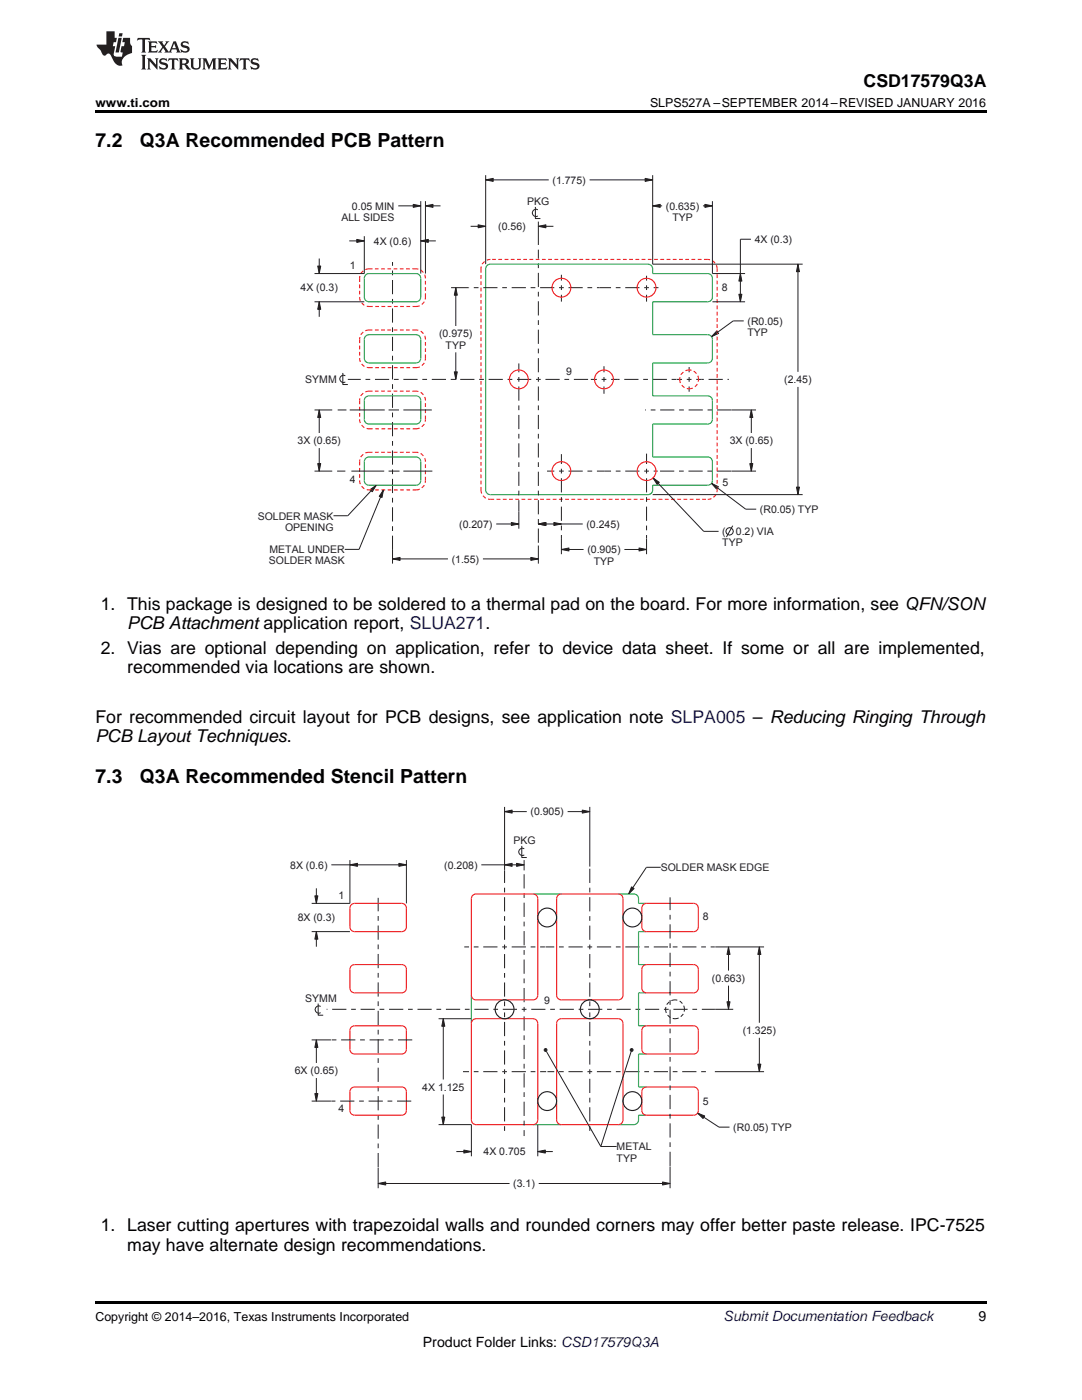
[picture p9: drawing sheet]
<svg xmlns="http://www.w3.org/2000/svg" width="216mm" height="279mm" viewBox="0 0 216 279" stroke-linecap="round" stroke-linejoin="round" font-family="sans-serif">
<path d="M19 259.7h177.8v.5h-177.8z" fill="#000"/>
<path d="M75.5 236.2l1.5-.3v.6z" fill="#231f20"/>
<path d="M75.5 236.2l1.5-.3v.6z" fill="none" stroke="#231f20" stroke-width=".2"/>
<path d="M132.2 235.9l1.5 .3-1.5 .3z" fill="#231f20"/>
<path d="M132.2 235.9l1.5 .3-1.5 .3z" fill="none" stroke="#231f20" stroke-width=".2"/>
<path d="M92.6 229.5l1.5 .3-1.5 .3z" fill="#231f20"/>
<path d="M92.6 229.5l1.5 .3-1.5 .3z" fill="none" stroke="#231f20" stroke-width=".2"/>
<path d="M107.3 229.8l1.5-.3v.6z" fill="#231f20"/>
<path d="M107.3 229.8l1.5-.3v.6z" fill="none" stroke="#231f20" stroke-width=".2"/>
<path d="M88.5 203.3l.3 1.5h-.6z" fill="#231f20"/>
<path d="M88.5 203.3l.3 1.5h-.6z" fill="none" stroke="#231f20" stroke-width=".2"/>
<path d="M88.2 222.9h.6l-.3 1.5z" fill="#231f20"/>
<path d="M88.2 222.9h.6l-.3 1.5z" fill="none" stroke="#231f20" stroke-width=".2"/>
<path d="M139.2 222.1l1.4 .6-.3 .5z" fill="#231f20"/>
<path d="M139.2 222.1l1.4 .6-.3 .5z" fill="none" stroke="#231f20" stroke-width=".2"/>
<path d="M69.8 172.6l1.5-.3v.6z" fill="#231f20"/>
<path d="M69.8 172.6l1.5-.3v.6z" fill="none" stroke="#231f20" stroke-width=".2"/>
<path d="M79.6 172.3l1.5 .3-1.5 .3z" fill="#231f20"/>
<path d="M79.6 172.3l1.5 .3-1.5 .3z" fill="none" stroke="#231f20" stroke-width=".2"/>
<path d="M62.8 178.8h.6l-.3 1.5z" fill="#231f20"/>
<path d="M62.8 178.8h.6l-.3 1.5z" fill="none" stroke="#231f20" stroke-width=".2"/>
<path d="M63.1 185.9l.3 1.5h-.6z" fill="#231f20"/>
<path d="M63.1 185.9l.3 1.5h-.6z" fill="none" stroke="#231f20" stroke-width=".2"/>
<path d="M62.8 218.2h.6l-.3 1.5z" fill="#231f20"/>
<path d="M62.8 218.2h.6l-.3 1.5z" fill="none" stroke="#231f20" stroke-width=".2"/>
<path d="M63.1 207.5l.3 1.5h-.6z" fill="#231f20"/>
<path d="M63.1 207.5l.3 1.5h-.6z" fill="none" stroke="#231f20" stroke-width=".2"/>
<path d="M103.1 172.3l1.5 .3-1.5 .3z" fill="#231f20"/>
<path d="M103.1 172.3l1.5 .3-1.5 .3z" fill="none" stroke="#231f20" stroke-width=".2"/>
<path d="M100.7 172.6l1.5-.3v.6z" fill="#231f20"/>
<path d="M100.7 172.6l1.5-.3v.6z" fill="none" stroke="#231f20" stroke-width=".2"/>
<path d="M100.7 162l1.5-.3v.6z" fill="#231f20"/>
<path d="M100.7 162l1.5-.3v.6z" fill="none" stroke="#231f20" stroke-width=".2"/>
<path d="M116.2 161.7l1.5 .3-1.5 .3z" fill="#231f20"/>
<path d="M116.2 161.7l1.5 .3-1.5 .3z" fill="none" stroke="#231f20" stroke-width=".2"/>
<path d="M145.1 199.9h.6l-.3 1.5z" fill="#231f20"/>
<path d="M145.1 199.9h.6l-.3 1.5z" fill="none" stroke="#231f20" stroke-width=".2"/>
<path d="M145.4 189l.3 1.5h-.6z" fill="#231f20"/>
<path d="M145.4 189l.3 1.5h-.6z" fill="none" stroke="#231f20" stroke-width=".2"/>
<path d="M151.5 189l.3 1.5h-.6z" fill="#231f20"/>
<path d="M151.5 189l.3 1.5h-.6z" fill="none" stroke="#231f20" stroke-width=".2"/>
<path d="M151.2 212.4h.6l-.3 1.5z" fill="#231f20"/>
<path d="M63.5 200.3v2.3h1M64 200.9a.74 .74 0 0 0-1.1 .6 .74 .74 0 0 0 1.1 .6M151.2 212.4h.6l-.3 1.5z" fill="none" stroke="#231f20" stroke-width=".2"/>
<path d="M126 177l.5 .3-1.1 1.1z" fill="#231f20"/>
<path d="M104.1 168.8v2.3h1M104.6 169.4a.74 .74 0 0 0-1.1 .6 .74 .74 0 0 0 1.1 .6M126 177l.5 .3-1.1 1.1z" fill="none" stroke="#231f20" stroke-width=".2"/>
<path d="M108.6 209.4l.2-.1h.3l.1 .2-.1 .3h-.3l-.2-.1z" fill="#231f20"/>
<path d="M108.6 209.4l.2-.1h.3l.1 .2-.1 .3h-.3l-.2-.1z" fill="none" stroke="#231f20" stroke-width=".2"/>
<path d="M125.8 209.4l.2-.1h.2l.1 .2-.1 .3h-.2l-.2-.1z" fill="#231f20"/>
<g fill="none" stroke="#231f20" stroke-width=".2">
<path d="M63.1 177.3v3M66.1 172.6h15M69.8 171.7v8.6h-7.6M81.1 171.7v8.6M96 172.6h8.6M100.7 161v12.6M100.7 162h4.4M104.6 171.7v2M113.3 162h4.4M117.7 161v11.9M131.8 173.1h-2.8l-3.6 5.3M62.2 185.9h7.6"/>
<path d="M63.1 185.9v3M142.7 189h9.8M145.4 189v4.7M145.4 196.7v4.7M151.5 189v15.1M62.2 219.7h3.8M62.2 207.5h3.8M63.1 207.5v4.6M63.1 215.1v4.6M87.5 203.3h6.6M88.5 203.3v12.1M88.5 218.4v6"/>
<path d="M109 209.8l10.9 19M125.8 209.4l.2-.1h.2l.1 .2-.1 .3h-.2l-.2-.1zM125.9 209.8l-6 19M142.6 213.9h9.9M142.7 201.4h3.6M151.5 207.1v6.8M75.5 236.2h26.2M75.5 233v4.1M87.5 224.4h6.6v6.4M91.1 229.8h3M107.3 229.8h3M107.3 224.4v6.4"/>
<path d="M107.5 236.2h26.2M119.9 228.8h3.1M133.7 232.8v4.3M139.2 222.1l4.3 2.8h2.1"/>
</g>
<path d="M94.3 178.7l.7-.3h11.4l.4 .1 .4 .4 .1 .5v19.2l-.1 .5-.4 .3-.4 .1h-11.4l-.5-.1-.3-.3-.1-.5v-19.2zM111.3 178.7l.7-.3h11.4l.4 .1 .4 .4 .1 .5v19.2l-.1 .5-.4 .3-.4 .1h-11.4l-.5-.1-.3-.3-.1-.5v-19.2zM70.1 192.8l.7-.3h9.4l.4 .1 .4 .4 .1 .4v3.8l-.1 .5-.4 .3-.4 .1h-9.4l-.5-.1-.4-.3-.1-.5v-3.8zM70.1 180.6l.7-.3h9.4l.4 .1 .4 .4 .1 .4v3.8l-.1 .5-.4 .3-.4 .1h-9.4l-.5-.1-.4-.3-.1-.5v-3.8zM128.3 180.6l.7-.3h9.4l.5 .1 .3 .4 .1 .4v3.8l-.1 .5-.3 .3-.5 .1h-9.4l-.5-.1-.3-.3-.1-.5v-3.8zM128.3 192.8l.7-.3h9.4l.5 .1 .3 .4 .1 .4v3.8l-.1 .5-.3 .3-.5 .1h-9.4l-.5-.1-.3-.3-.1-.5v-3.8zM70.1 217.2l.7-.3h9.4l.4 .2 .4 .3 .1 .5v3.7l-.1 .5-.4 .3-.4 .2h-9.4l-.5-.2-.4-.3-.1-.5v-3.7zM70.1 205l.7-.3h9.4l.4 .1 .4 .4 .1 .5v3.7l-.1 .5-.4 .3-.4 .2h-9.4l-.5-.2-.4-.3-.1-.5v-3.7zM94.3 203.6l.7-.3h11.4l.4 .1 .4 .4 .1 .4v19.3l-.1 .5-.4 .3-.4 .1h-11.4l-.5-.1-.3-.3-.1-.5v-19.3zM111.3 203.6l.7-.3h11.4l.4 .1 .4 .4 .1 .4v19.3l-.1 .5-.4 .3-.4 .1h-11.4l-.5-.1-.3-.3-.1-.5v-19.3zM128.3 205l.7-.3h9.4l.5 .1 .3 .4 .1 .5v3.7l-.1 .5-.3 .3-.5 .2h-9.4l-.5-.2-.3-.3-.1-.5v-3.7zM128.3 217.2l.7-.3h9.4l.5 .2 .3 .3 .1 .5v3.7l-.1 .5-.3 .3-.5 .2h-9.4l-.5-.2-.3-.3-.1-.5v-3.7z" fill="none" stroke="#ee1f23" stroke-width=".23"/>
<path d="M82.1 219.7h-16M82.3 207.5h-16.2M75.5 232.9v-53.7M133.7 232.7v-53.6" fill="none" stroke="#231f20" stroke-width=".2" stroke-dasharray=".9 .9 2.8 .9" stroke-dashoffset="1.9" stroke-linecap="butt"/>
<path d="M106.4 178.4h5.6M123.4 178.4h3.1l.6 .3a1.71 1.71 0 0 1 .3 1.6h1.6M94.1 198.6v5.6M129 198.1h-1.6v6.6h1.6M129 185.9h-1.6v6.6h1.6M129 210.4h-1.6v6.5h1.6M106.4 224.4h5.6M129 222.6h-1.6a1.71 1.71 0 0 1-.3 1.6l-.6 .2h-3.1" fill="none" stroke="#1fa749" stroke-width=".23"/>
<g fill="none" stroke="#231f20" stroke-width=".2" stroke-dasharray=".9 .9 2.8 .9" stroke-dashoffset=".5" stroke-linecap="butt">
<path d="M100.7 189v12.4M100.7 189v-15.3M100.7 189h-8.1M100.7 189h8M117.7 189v12.4M117.7 189v-16M117.7 189h-8.8M117.7 189h24.9M100.7 213.9h-8.3M100.7 213.9h8.3M100.7 213.9v11.9M100.7 213.9v-12.3"/>
<path d="M104.6 201.4v25.3M104.6 201.4v-27.7M104.6 201.4h-39.4M104.6 201.4h38.1M117.7 213.9h-8.5M117.7 213.9h24M117.7 213.9v11.8M117.7 213.9v-12.4"/>
</g>
<g fill="none" stroke="#231f20" stroke-width=".23">
<circle cx="109.2" cy="183.1" r="1.88"/>
<circle cx="126.2" cy="183.1" r="1.88"/>
<circle cx="100.7" cy="201.4" r="1.88"/>
<circle cx="109.2" cy="219.7" r="1.88"/>
<circle cx="117.7" cy="201.4" r="1.88"/>
<circle cx="126.2" cy="219.7" r="1.88"/>
</g>
<path d="M134.7 199.5a1.88 1.88 0 0 0-1.9 1.9M132.8 201.4a1.88 1.88 0 0 0 1.9 1.9M134.7 203.3a1.88 1.88 0 0 0 1.9-1.9M136.6 201.4a1.88 1.88 0 0 0-1.9-1.9" fill="none" stroke="#231f20" stroke-width=".2" stroke-dasharray=".7 .5" stroke-linecap="butt"/>
<path d="M71.2 47.8l1.5 .3-1.5 .3z" fill="#231f20"/>
<path d="M71.2 47.8l1.5 .3-1.5 .3z" fill="none" stroke="#231f20" stroke-width=".2"/>
<path d="M84 48.1l1.5-.3v.6z" fill="#231f20"/>
<path d="M84 48.1l1.5-.3v.6z" fill="none" stroke="#231f20" stroke-width=".2"/>
<path d="M63.4 53.1h.6l-.3 1.5z" fill="#231f20"/>
<path d="M63.4 53.1h.6l-.3 1.5z" fill="none" stroke="#231f20" stroke-width=".2"/>
<path d="M63.7 60.2l.3 1.5h-.6z" fill="#231f20"/>
<path d="M63.7 60.2l.3 1.5h-.6z" fill="none" stroke="#231f20" stroke-width=".2"/>
<path d="M96.9 35.9l1.5-.3v.6z" fill="#231f20"/>
<path d="M96.9 35.9l1.5-.3v.6z" fill="none" stroke="#231f20" stroke-width=".2"/>
<path d="M128.7 35.6l1.5 .3-1.5 .3z" fill="#231f20"/>
<path d="M128.7 35.6l1.5 .3-1.5 .3z" fill="none" stroke="#231f20" stroke-width=".2"/>
<path d="M159.2 52.7l.3 1.5h-.6z" fill="#231f20"/>
<path d="M159.2 52.7l.3 1.5h-.6z" fill="none" stroke="#231f20" stroke-width=".2"/>
<path d="M158.9 97.2h.6l-.3 1.5z" fill="#231f20"/>
<path d="M158.9 97.2h.6l-.3 1.5z" fill="none" stroke="#231f20" stroke-width=".2"/>
<path d="M84.9 41.1l1.5-.3v.6z" fill="#231f20"/>
<path d="M84.9 41.1l1.5-.3v.6z" fill="none" stroke="#231f20" stroke-width=".2"/>
<path d="M82.5 40.8l1.5 .3-1.5 .3z" fill="#231f20"/>
<path d="M82.5 40.8l1.5 .3-1.5 .3z" fill="none" stroke="#231f20" stroke-width=".2"/>
<path d="M63.7 81.8l.3 1.5h-.6z" fill="#231f20"/>
<path d="M63.7 81.8l.3 1.5h-.6z" fill="none" stroke="#231f20" stroke-width=".2"/>
<path d="M63.4 92.5h.6l-.3 1.5z" fill="#231f20"/>
<path d="M63.4 92.5h.6l-.3 1.5z" fill="none" stroke="#231f20" stroke-width=".2"/>
<path d="M149.9 81.8l.3 1.5h-.6z" fill="#231f20"/>
<path d="M149.9 81.8l.3 1.5h-.6z" fill="none" stroke="#231f20" stroke-width=".2"/>
<path d="M149.6 92.5h.6l-.3 1.5z" fill="#231f20"/>
<path d="M149.6 92.5h.6l-.3 1.5z" fill="none" stroke="#231f20" stroke-width=".2"/>
<path d="M107.4 104.6l1.5-.3v.6z" fill="#231f20"/>
<path d="M107.4 104.6l1.5-.3v.6z" fill="none" stroke="#231f20" stroke-width=".2"/>
<path d="M102 104.3l1.5 .3-1.5 .3z" fill="#231f20"/>
<path d="M102 104.3l1.5 .3-1.5 .3z" fill="none" stroke="#231f20" stroke-width=".2"/>
<path d="M90.9 57.4l.3 1.5h-.6z" fill="#231f20"/>
<path d="M90.9 57.4l.3 1.5h-.6z" fill="none" stroke="#231f20" stroke-width=".2"/>
<path d="M90.6 74.2h.6l-.3 1.5z" fill="#231f20"/>
<path d="M90.6 74.2h.6l-.3 1.5z" fill="none" stroke="#231f20" stroke-width=".2"/>
<path d="M143 66.1l.4 .4-1.4 .7z" fill="#231f20"/>
<path d="M143 66.1l.4 .4-1.4 .7z" fill="none" stroke="#231f20" stroke-width=".2"/>
<path d="M107.4 104.6l1.5-.3v.6z" fill="#231f20"/>
<path d="M107.4 104.6l1.5-.3v.6z" fill="none" stroke="#231f20" stroke-width=".2"/>
<path d="M110.5 104.3l1.5 .3-1.5 .3z" fill="#231f20"/>
<path d="M110.5 104.3l1.5 .3-1.5 .3z" fill="none" stroke="#231f20" stroke-width=".2"/>
<path d="M127.5 109.4l1.5 .3-1.5 .3z" fill="#231f20"/>
<path d="M127.5 109.4l1.5 .3-1.5 .3z" fill="none" stroke="#231f20" stroke-width=".2"/>
<path d="M112 109.7l1.5-.3v.6z" fill="#231f20"/>
<path d="M112 109.7l1.5-.3v.6z" fill="none" stroke="#231f20" stroke-width=".2"/>
<path d="M142 96.5l1.3 .6-.3 .5z" fill="#231f20"/>
<path d="M142 96.5l1.3 .6-.3 .5z" fill="none" stroke="#231f20" stroke-width=".2"/>
<path d="M105.9 111.2l1.5 .3-1.5 .3z" fill="#231f20"/>
<path d="M105.9 111.2l1.5 .3-1.5 .3z" fill="none" stroke="#231f20" stroke-width=".2"/>
<path d="M78.3 111.5l1.5-.3v.6z" fill="#231f20"/>
<path d="M78.3 111.5l1.5-.3v.6z" fill="none" stroke="#231f20" stroke-width=".2"/>
<path d="M95.4 44.9l1.5 .3-1.5 .3z" fill="#231f20"/>
<path d="M95.4 44.9l1.5 .3-1.5 .3z" fill="none" stroke="#231f20" stroke-width=".2"/>
<path d="M107.4 45.2l1.5-.3v.6z" fill="#231f20"/>
<path d="M107.4 45.2l1.5-.3v.6z" fill="none" stroke="#231f20" stroke-width=".2"/>
<path d="M140.7 40.8l1.5 .3-1.5 .3z" fill="#231f20"/>
<path d="M140.7 40.8l1.5 .3-1.5 .3z" fill="none" stroke="#231f20" stroke-width=".2"/>
<path d="M130.2 41.1l1.5-.3v.6z" fill="#231f20"/>
<g fill="none" stroke="#231f20" stroke-width=".2">
<path d="M130.2 41.1l1.5-.3v.6zM146.2 104.9l-1.2 2.3"/>
<circle cx="145.6" cy="106" r=".74"/>
</g>
<path d="M130.3 95.4l1.3 .9-.5 .4z" fill="#231f20"/>
<path d="M130.3 95.4l1.3 .9-.5 .4z" fill="none" stroke="#231f20" stroke-width=".2"/>
<path d="M147.4 58.7h.6l-.3 1.5z" fill="#231f20"/>
<path d="M147.4 58.7h.6l-.3 1.5z" fill="none" stroke="#231f20" stroke-width=".2"/>
<path d="M147.7 54.6l.3 1.5h-.6z" fill="#231f20"/>
<path d="M147.7 54.6l.3 1.5h-.6zM68.4 74.4v2.3h1M68.9 75a.74 .74 0 0 0-1.1 .6 .74 .74 0 0 0 1.1 .6" fill="none" stroke="#231f20" stroke-width=".2"/>
<path d="M73.8 97.7l1.3-.9-.8 1.3z" fill="#231f20"/>
<path d="M73.8 97.7l1.3-.9-.8 1.3z" fill="none" stroke="#231f20" stroke-width=".2"/>
<path d="M76.5 97.8l-.3 1.5-.5-.2z" fill="#231f20"/>
<g fill="none" stroke="#231f20" stroke-width=".2">
<path d="M96.9 35v17.7M96.9 35.9h12.6M117.6 35.9h12.6M130.2 35v17.7h30M63.7 51.6v3M69.7 48.1h3M72.7 47.1v7.5h-9.9M79.5 41.1h4.5M84 40.1v14.5M84 48.1h3M84.9 40.1v14.5M84.9 41.1h3"/>
<path d="M90 57.4h3.5M90.9 57.4v7.7M93.9 45.2h3M106.8 41.3v2.3h1M107.3 41.9a.74 .74 0 0 0-1.1 .6 .74 .74 0 0 0 1.1 .6M107.4 44.2v4.7M107.4 45.2h3M130.2 41.1h1.9M140.3 41.1h1.9M142.2 40.1v14.5h6.5M149.8 47.7h-2.1v12.5M159.2 52.7v21.5"/>
<path d="M62.8 60.2h9.9M63.7 60.2v3M90.9 70.3v5.4M142.2 60.2h6.5M148.4 64h-2.1l-4.3 3.2M159.2 77.2v21.5M62.8 94h3.5M62.8 81.8h3.5M63.7 81.8v4.6M63.7 89.4v4.6M67.3 94h1.6M67.4 81.8h1.7"/>
<path d="M69.8 81.8h7M70.1 94h6.6M75.1 96.8l-5.7 6.1h-2.9M76.5 97.8l-.3 1.5-.5-.2zM76.5 97.8l-4.8 11.8h-2.9M77.5 94h2.2M77.5 81.8h2.1M80.5 94h5.8M80.5 81.8h5.7M130.2 98.7h30M130.3 95.4l10.1 10.6h3M142 96.5l6.8 5.1h2.1"/>
<path d="M145.9 94h5M145.9 81.8h5M149.9 81.8v4.6M149.9 89.4v4.6M78.3 111.5h11.1M78.3 109.8v2.7M96.4 111.5h11M99 104.6h4.5M103.5 102.1v3.4M107.4 104.6h8.9M107.4 108.9v3.6M112 109.7h4.4"/>
<path d="M112 107.4v3.2M124.6 109.7h4.4M129 107.5v3.1"/>
</g>
<g fill="none" stroke="#ee1f23" stroke-width=".23" stroke-dasharray=".7 .5" stroke-linecap="butt">
<path d="M71.8 55.5v3.8M71.8 59.3a1.88 1.88 0 0 0 1.8 1.9M73.6 53.7a1.88 1.88 0 0 0-1.8 1.8M83 53.7h-9.4M84.9 59.3v-3.8M84.9 55.5a1.88 1.88 0 0 0-1.9-1.8M96 53.7v44.1M97.8 51.8a1.88 1.88 0 0 0-1.8 1.9M141.2 51.8h-43.4M143.1 53.7a1.88 1.88 0 0 0-1.9-1.9M71.8 67.7v3.8M71.8 79.9v3.8"/>
<path d="M71.8 71.5a1.88 1.88 0 0 0 1.8 1.9M73.6 73.4h9.4M73.6 61.2h9.4M73.6 78.1a1.88 1.88 0 0 0-1.8 1.8M73.6 65.9a1.88 1.88 0 0 0-1.8 1.8M83 78.1h-9.4M83 65.9h-9.4M83 73.4a1.88 1.88 0 0 0 1.9-1.9M83 61.2a1.88 1.88 0 0 0 1.9-1.9M84.9 71.5v-3.8M84.9 79.9a1.88 1.88 0 0 0-1.9-1.8M84.9 67.7a1.88 1.88 0 0 0-1.9-1.8"/>
<path d="M135.6 75.7a1.88 1.88 0 0 0 1.9 1.9M137.5 73.8a1.88 1.88 0 0 0-1.9 1.9M137.5 77.6a1.88 1.88 0 0 0 1.9-1.9M139.4 75.7a1.88 1.88 0 0 0-1.9-1.9M71.8 92.1v3.8M71.8 95.9a1.88 1.88 0 0 0 1.8 1.9M71.8 83.7a1.88 1.88 0 0 0 1.8 1.9M73.6 97.8h9.4M73.6 85.6h9.4M73.6 90.3a1.88 1.88 0 0 0-1.8 1.8M83 90.3h-9.4M83 97.8a1.88 1.88 0 0 0 1.9-1.9"/>
<path d="M83 85.6a1.88 1.88 0 0 0 1.9-1.9M84.9 95.9v-3.8M84.9 83.7v-3.8M84.9 92.1a1.88 1.88 0 0 0-1.9-1.8M96 97.8a1.88 1.88 0 0 0 1.8 1.9M97.8 99.7h43.4M141.2 99.7a1.88 1.88 0 0 0 1.9-1.9M143.1 97.8v-44.1"/>
</g>
<path d="M73 54.9l.6-.3h9.4l.5 .1 .3 .4 .2 .4v3.8l-.2 .5-.3 .3-.5 .1h-9.4l-.4-.1-.4-.3-.1-.5v-3.8zM97.2 53l.6-.3h31.5l.7 .3a1.71 1.71 0 0 1 .2 1.6h11l.7 .3 .3 .6-.1 4-.2 .5-.4 .2h-11.3v6.6h11l.7 .3 .3 .6-.1 4-.2 .5-.4 .2h-11.3v6.6h11l.7 .3 .3 .6-.1 4-.2 .5-.4 .2h-11.3v6.6h11l.5 .1 .3 .4 .2 .4-.1 4-.2 .5-.7 .2h-11a1.71 1.71 0 0 1-.2 1.6l-.7 .3h-31.5l-.4-.1-.4-.4-.1-.4v-44.1zM73 79.3l.6-.3h9.4l.5 .1 .3 .4 .2 .4v3.8l-.2 .5-.3 .3-.5 .1h-9.4l-.4-.1-.4-.3-.1-.5v-3.8zM73 67.1l.6-.3h9.4l.5 .1 .3 .4 .2 .4v3.8l-.2 .5-.3 .3-.5 .1h-9.4l-.4-.1-.4-.3-.1-.5v-3.8zM73 91.5l.6-.3h9.4l.5 .1 .3 .4 .2 .4v3.8l-.2 .5-.3 .3-.5 .1h-9.4l-.4-.1-.4-.3-.1-.5v-3.8z" fill="none" stroke="#1fa749" stroke-width=".23"/>
<path d="M145.9 94h-14.7M145.9 81.8h-17.2M78.3 109.7v-57.4" fill="none" stroke="#231f20" stroke-width=".2" stroke-dasharray=".9 .9 2.8 .9" stroke-dashoffset="1.9" stroke-linecap="butt"/>
<g fill="none" stroke="#231f20" stroke-width=".2" stroke-dasharray=".9 .9 2.8 .9" stroke-dashoffset=".5" stroke-linecap="butt">
<path d="M112 57.4v2.8M112 57.4v-2.6M112 57.4h-18.5M112 57.4h7.6M129 57.4h-9.4M129 57.4h2.4M129 57.4v2.8M129 57.4v-2.4M103.5 75.7v26.4M103.5 75.7v-3.2M107.4 75.7v33.2M107.4 75.7v-25.9"/>
<path d="M107.4 75.7h-38M107.4 75.7h10.5M120.5 75.7h-2.6M120.5 75.7h2.6M120.5 75.7v2.9M120.5 75.7v-2.6M123.1 75.7h11.9M137.5 75.7h-2.5M137.5 75.7h2.5M137.5 75.7v2.5M137.5 75.7v-2.4M140 75.7h5.4"/>
<path d="M112 94h-2.8M112 94h8.6M112 94v13.4M112 94v-3.4M129 94h-8.4M129 94h2.2M129 94v13.5M129 94v-3.5"/>
</g>
<g fill="none" stroke="#ee1f23" stroke-width=".23">
<circle cx="112" cy="57.4" r="1.88"/>
<circle cx="129" cy="57.4" r="1.88"/>
<circle cx="103.5" cy="75.7" r="1.88"/>
<circle cx="120.5" cy="75.7" r="1.88"/>
<circle cx="112" cy="94" r="1.88"/>
<circle cx="129" cy="94" r="1.88"/>
</g>
<path d="M19 22h177.8v.5h-177.8z" fill="#000"/>
<g fill="#231f20">
<path d="M27.5 7.6l-.1 .5 .4-.2h.6v.1v2.1l-.2 .4h1l-.3-.4v-2.1l.1-.1h.5l.5 .2-.2-.5zM29.5 8.3l.2 .3v1.5l-.2 .4h1.8l.2-.6a1.04 1.04 0 0 1-1.3 .2v-.7h.6l.3 .2v-.6l-.3 .2h-.6v-.6l.8-.1 .4 .3-.2-.5zM31.5 8.3l.9 1.1-.9 1.1h.8l-.2-.2 .5-.7 .4 .7-.2 .2h1.5l-.1-.2 .1-.4h.9l.1 .4-.2 .2h1l-.3-.3-.7-1.9h-.5l-.9 2-.8-1 .9-1h-.8l.1 .3-.3 .5-.4-.6 .2-.2zM34.7 8.6l.4 1h-.7zM36.3 8.4a.63 .63 0 0 0-.2 .7 .63 .63 0 0 0 .6 .4l.6 .2 .1 .2a.75 .75 0 0 1-.7 .4 .75 .75 0 0 1-.6-.5l.1 .7 .1-.1a1.11 1.11 0 0 0 1.5-.6 1.13 1.13 0 0 0-1.2-.8l-.1-.4a1.04 1.04 0 0 1 1.2 .2l-.2-.5-.1 .1-.5-.2zM28.2 10.9l.2 .4v2.2l-.2 .4h1l-.3-.4v-2.2l.3-.4zM29.3 11.6l.3 .4v1.5l-.3 .4h.8l-.2-.4v-1.3l1.5 1.7v-1.9l.2-.4h-.7l.2 .4v.9l-1.1-1.3zM32 11.8a.62 .62 0 0 0-.2 .7 .62 .62 0 0 0 .6 .4l.6 .1 .1 .3a.76 .76 0 0 1-.7 .3 .76 .76 0 0 1-.6-.4l.1 .7 .1-.1a1.11 1.11 0 0 0 1.5-.6 1.13 1.13 0 0 0-1.2-.8l-.1-.4a1.04 1.04 0 0 1 1.2 .2l-.2-.6-.1 .1-.5-.1zM33.7 11.6l-.2 .6a.61 .61 0 0 1 .8-.3v1.6l-.2 .4h.9l-.2-.4v-1.6a.63 .63 0 0 1 .8 .3l-.2-.6zM35.6 11.6l.3 .4v1.5l-.3 .4h1l-.2-.2v-.8l.5 .2a.76 .76 0 0 0 1.2 .7l-1-1a.58 .58 0 0 0 .6-.5 .58 .58 0 0 0-.5-.6zM36.4 11.9h.1a.45 .45 0 0 1 .5 .1 .45 .45 0 0 1 .1 .5l-.7 .2zM37.9 11.6l.2 .2a2.17 2.17 0 0 0 .3 1.9 .99 .99 0 0 0 1.6-.6v-1.1l.2-.4h-.7l.2 .2a1.92 1.92 0 0 1-.2 1.8 .6 .6 0 0 1-.9-.5v-1.1l.2-.4zM40.4 11.6l.2 .4v1.5l-.2 .4h.7l-.2-.4v-1.4l.8 1.8 .8-1.8v1.4l-.2 .4h.9l-.2-.4v-1.5l.2-.4h-.8l-.6 1.5-.6-1.5zM43.4 11.6l.2 .4v1.5l-.2 .4h1.8l.2-.6a1.04 1.04 0 0 1-1.3 .1v-.6h.5l.4 .2v-.6l-.4 .2h-.5v-.7h.8l.3 .3-.1-.6zM45.5 11.6l.2 .4v1.5l-.2 .4h.7l-.2-.4v-1.3l1.5 1.7v-1.9l.2-.4h-.7l.2 .4v.9l-1.1-1.3zM47.9 11.6l-.1 .6a.61 .61 0 0 1 .8-.3v1.6l-.3 .4h1l-.3-.4 .1-1.6a.63 .63 0 0 1 .7 .3l-.1-.6zM50.2 11.8a.62 .62 0 0 0-.2 .7 .62 .62 0 0 0 .6 .4l.6 .1 .2 .3a.76 .76 0 0 1-.8 .3 .76 .76 0 0 1-.6-.4l.1 .7 .2-.1a1.11 1.11 0 0 0 1.5-.6 1.13 1.13 0 0 0-1.3-.8l-.1-.4a1.04 1.04 0 0 1 1.2 .2l-.1-.6-.2 .1-.5-.1z"/>
<path d="M21.2 6.3v2.6h-1.9l.1 .4 .7 .9a.91 .91 0 0 0 1 .8 .56 .56 0 0 1 .5-.3 .56 .56 0 0 1 .5 .3l.4 .8a1.53 1.53 0 0 0 1.9 1.2 1.54 1.54 0 0 1 1-2.1l.9-.3v-1.4a1.52 1.52 0 0 1-.3-1.6h-1.4l-.2 .8h.5l-.2 .8h-.4l-.2 1v.2l.4 .1-.2 .8a1.93 1.93 0 0 1-1.6-.3l.3-1.8h-.5l.2-.8h.4l.2-.8h-.4v-1.3zM23.6 7.6l-.6 2.9h.7l.6-2.9zM23.8 6.6l-.1 .7h.6l.2-.7z"/>
</g>
<g font-size="3.9">
<text x="19" y="29.3">7.2</text>
<text x="27.9" y="29.3">Q3A Recommended PCB Pattern</text>
<text x="19" y="156.2">7.3</text>
<text x="27.9" y="156.2">Q3A Recommended Stencil Pattern</text>
</g>
<g font-size="3.5">
<text x="172.3" y="17.3">CSD17579Q3A</text>
<text x="20.1" y="121.7">1. This package is designed to be soldered to a thermal pad on the board. For more information, see QFN/SON</text>
<text x="25.4" y="125.6">PCB Attachment application report, SLUA271.</text>
<text x="20.1" y="130.5">2. Vias are optional depending on application, refer to device data sheet. If some or all are implemented,</text>
<text x="25.4" y="134.4">recommended via locations are shown.</text>
<text x="19" y="144.3">For recommended circuit layout for PCB designs, see application note SLPA005 – Reducing Ringing Through</text>
<text x="19" y="148.1">PCB Layout Techniques.</text>
<text x="20.1" y="245.7">1. Laser cutting apertures with trapezoidal walls and rounded corners may offer better paste release. IPC-7525</text>
<text x="25.4" y="249.6">may have alternate design recommendations.</text>
</g>
<text font-size="2.8" fill="#0000c8" x="144.4" y="263.6">Submit Documentation Feedback</text>
<g font-size="2.8">
<text x="195.3" y="263.6">9</text>
<text x="84.4" y="268.9">Product Folder Links: CSD17579Q3A</text>
</g>
<text font-size="2.6" fill="#231f20" x="92.7" y="119.3">LAND PATTERN EXAMPLE</text>
<g font-size="2.5">
<text x="19" y="21.4">www.ti.com</text>
<text x="129.7" y="21.4">SLPS527A –SEPTEMBER 2014–REVISED JANUARY 2016</text>
<text x="19" y="263.6">Copyright © 2014–2016, Texas Instruments Incorporated</text>
</g>
<g font-size="2.1" fill="#231f20">
<text x="70.2" y="41.8">0.05 MIN</text>
<text x="105.2" y="41">PKG</text>
<text x="110.2" y="36.6">(1.775)</text>
<text x="132.9" y="41.8">(0.635)</text>
<text x="68.1" y="44.1">ALL SIDES</text>
<text x="99.4" y="45.9">(0.56)</text>
<text x="134.2" y="44.1">TYP</text>
<text x="69.8" y="53.8">1</text>
<text x="74.6" y="48.8">4X (0.6)</text>
<text x="150.6" y="48.5">4X (0.3)</text>
<text x="60" y="58.2">4X (0.3)</text>
<text x="144" y="58">8</text>
<text x="149.2" y="64.8">(R0.05)</text>
<text x="87.6" y="67.3">(0.975)</text>
<text x="88.9" y="69.6">TYP</text>
<text x="149.2" y="67">TYP</text>
<text x="60.9" y="76.4">SYMM</text>
<text x="112.9" y="74.8">9</text>
<text x="156.5" y="76.5">(2.45)</text>
<text x="59.4" y="88.7">3X (0.65)</text>
<text x="145.6" y="88.7">3X (0.65)</text>
<text x="69.8" y="96.3">4</text>
<text x="144.2" y="97.1">5</text>
<text x="51.4" y="103.7">SOLDER MASK</text>
<text x="56.9" y="105.9">OPENING</text>
<text x="91.6" y="105.3">(0.207)</text>
<text x="117" y="105.3">(0.245)</text>
<text x="144.1" y="106.8">(</text>
<text x="146.8" y="106.8">0.2) VIA</text>
<text x="151.6" y="102.4">(R0.05) TYP</text>
<text x="53.7" y="112.6">SOLDER MASK</text>
<text x="53.8" y="110.4">METAL UNDER</text>
<text x="90.1" y="112.3">(1.55)</text>
<text x="117.2" y="110.4">(0.905)</text>
<text x="118.5" y="112.7">TYP</text>
<text x="144.1" y="109">TYP</text>
<text x="105.9" y="162.7">(0.905)</text>
<text x="57.9" y="173.3">8X (0.6)</text>
<text x="88.6" y="173.3">(0.208)</text>
<text x="102.5" y="168.5">PKG</text>
<text x="131.8" y="173.8">SOLDER MASK EDGE</text>
<text x="67.5" y="179.3">1</text>
<text x="59.4" y="183.9">8X (0.3)</text>
<text x="140.2" y="183.6">8</text>
<text x="142" y="196">(0.663)</text>
<text x="60.9" y="200">SYMM</text>
<text x="108.6" y="200.4">9</text>
<text x="148.2" y="206.4">(1.325)</text>
<text x="58.8" y="214.4">6X (0.65)</text>
<text x="67.5" y="222">4</text>
<text x="84.3" y="217.7">4X 1.125</text>
<text x="140.2" y="220.5">5</text>
<text x="146.3" y="225.7">(R0.05) TYP</text>
<text x="96.5" y="230.6">4X 0.705</text>
<text x="123" y="229.6">METAL</text>
<text x="123" y="231.8">TYP</text>
<text x="102.4" y="236.9">(3.1)</text>
</g>
</svg>
